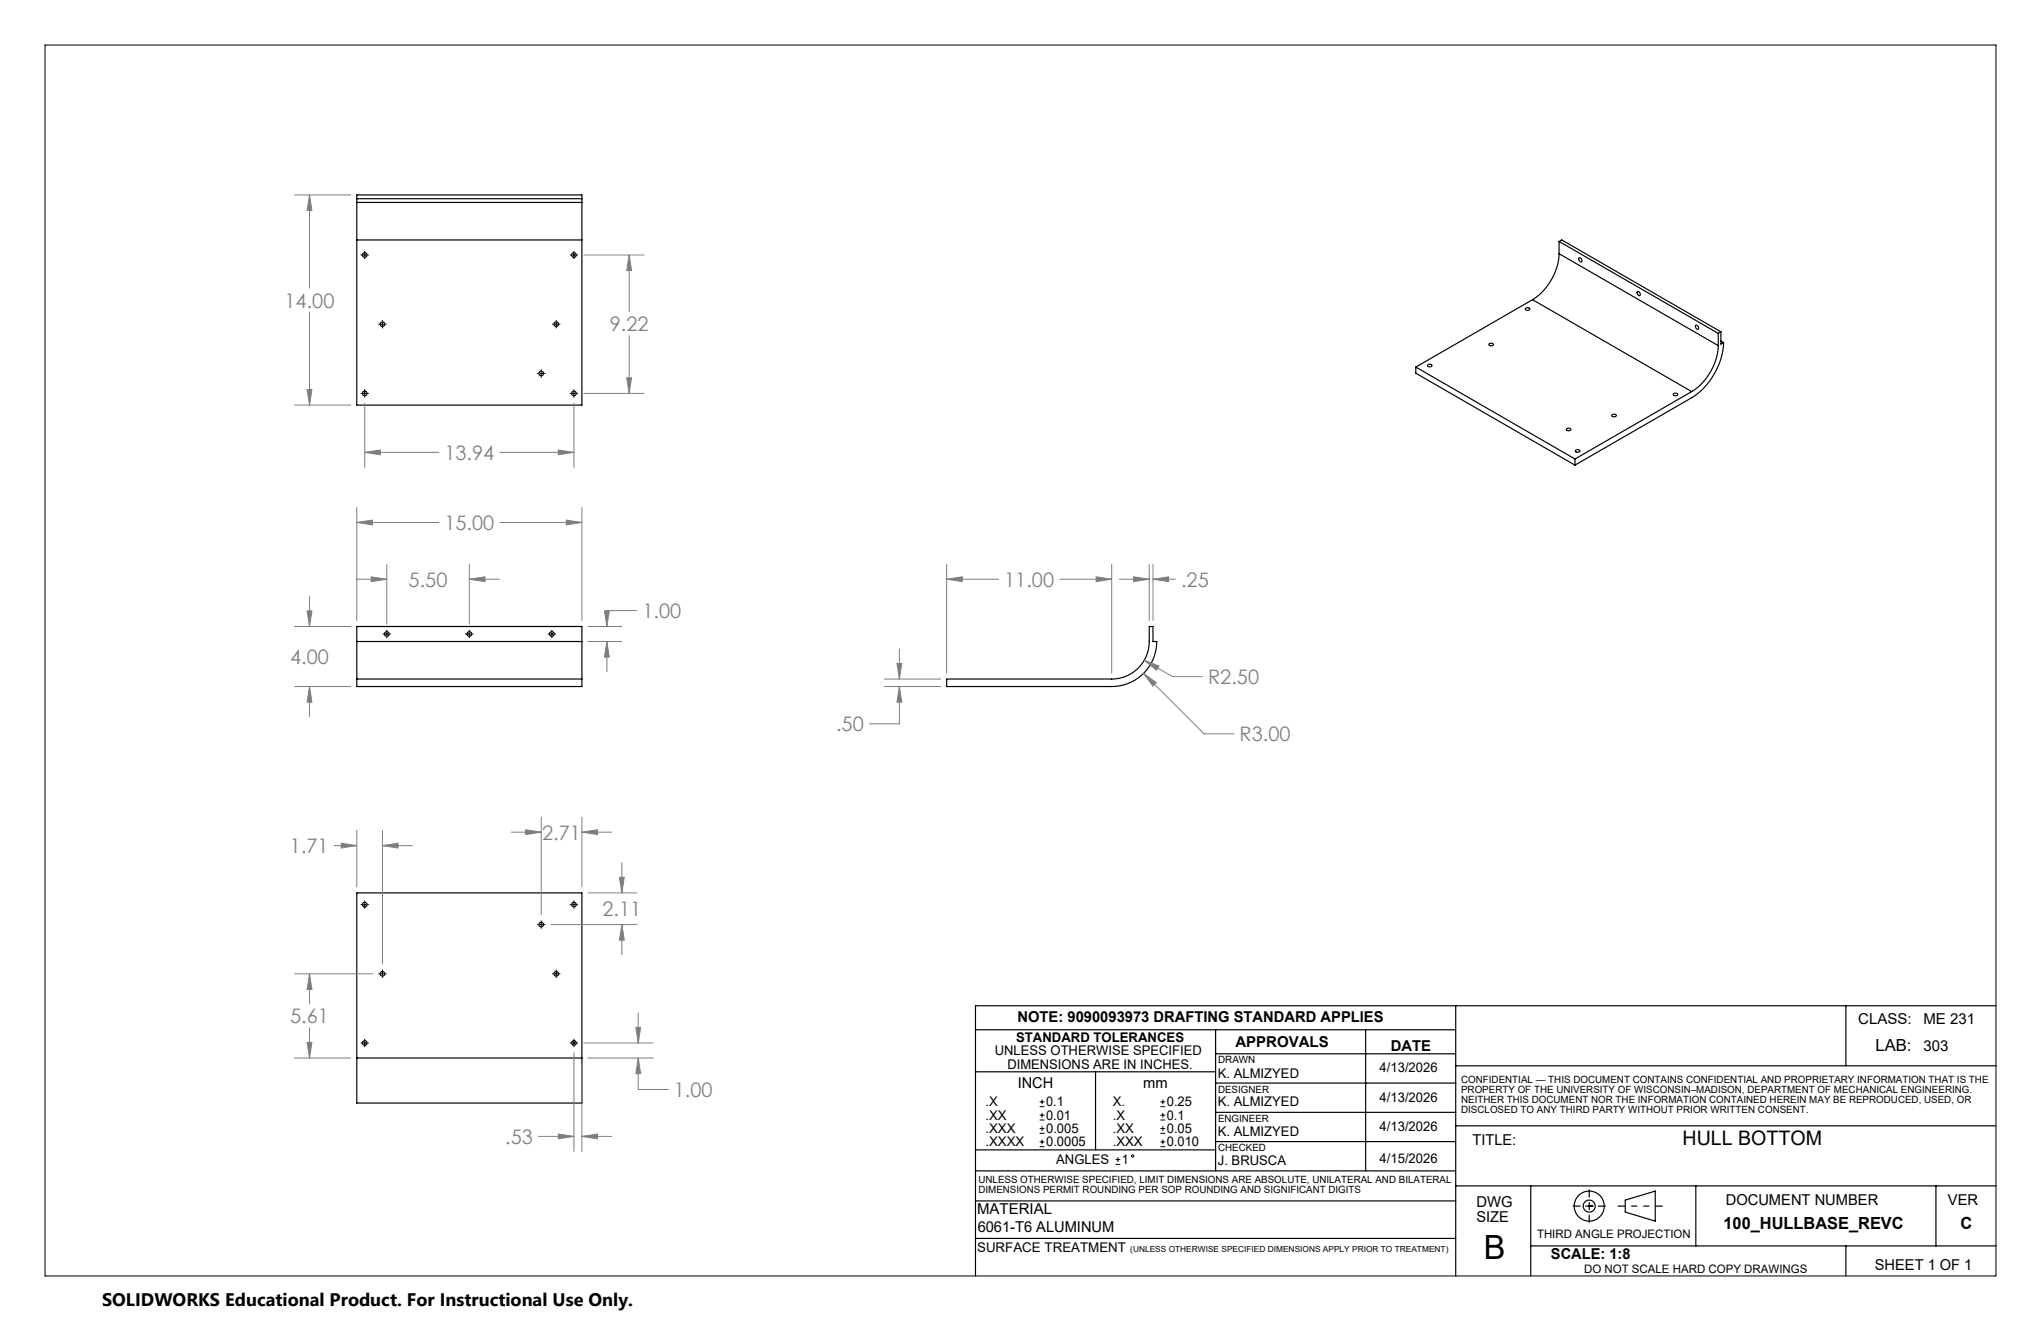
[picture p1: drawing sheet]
<svg xmlns="http://www.w3.org/2000/svg" width="432mm" height="279mm" viewBox="0 0 432 279" stroke-linecap="round" stroke-linejoin="round" font-family="sans-serif">
<g fill="none" stroke="#000" stroke-width=".25">
<path d="M75.5 42.8v8M75.5 42.8v-1.6h47.6v1.6M75.5 50.8v34.9h47.6v-34.9M75.5 42h47.6M75.5 42.8h47.6M75.5 50.8h47.6M123.1 42.8v8M329.8 53.7a12.4 12.4 0 0 1-5.6 9.7M329.8 53.7l33.7 19.4M329.8 51.1l.6-.4 33.7 19.5M329.8 51.1l33.7 19.4M329.8 51.1v2.6"/>
<path d="M334 54.6a.51 .51 0 0 1 .6 .2 .51 .51 0 0 1-.1 .6 .64 .64 0 0 1-.5-.8zM299.5 77.6l33.7 19.5M299.5 77.6v1.3l33.7 19.5M302 77.2a.48 .48 0 0 1 .6-.2 .48 .48 0 0 1 .3 .4 .48 .48 0 0 1-.5 .2 .48 .48 0 0 1-.4-.4zM315 72.7a.48 .48 0 0 1 .6-.1 .48 .48 0 0 1 .3 .4 .48 .48 0 0 1-.5 .2 .48 .48 0 0 1-.4-.5zM322.7 65.2a.48 .48 0 0 1 .6-.1 .48 .48 0 0 1 .3 .4 .48 .48 0 0 1-.5 .2 .48 .48 0 0 1-.4-.5zM324.2 63.4l-24.7 14.2M324.2 63.4l33.7 19.4M346.4 61.7a.51 .51 0 0 1 .5 .2 .51 .51 0 0 1 0 .6 .64 .64 0 0 1-.5-.8zM358.7 68.8a.51 .51 0 0 1 .6 .3 .51 .51 0 0 1-.1 .6 .64 .64 0 0 1-.5-.9zM363.5 73.1a12.4 12.4 0 0 1-5.6 9.7M363.5 70.5v2.6"/>
<path d="M364.1 70.2l-.6 .3M364.1 70.2v2.6l.5-.3M364.1 72.1l.5 .4M364.6 72.5a14.9 14.9 0 0 1-6.7 11.6l-24.7 14.3M331.4 90.7a.48 .48 0 0 1 .6-.2 .48 .48 0 0 1 .3 .5 .48 .48 0 0 1-.5 .1 .48 .48 0 0 1-.4-.4zM333.2 97.1v1.3M333.3 95.3a.48 .48 0 0 1 .6-.2 .48 .48 0 0 1 .3 .4 .48 .48 0 0 1-.5 .2 .48 .48 0 0 1-.4-.4zM341 87.7a.48 .48 0 0 1 .6-.1 .48 .48 0 0 1 .3 .4 .48 .48 0 0 1-.5 .2 .48 .48 0 0 1-.4-.5zM354 83.3a.48 .48 0 0 1 .6-.2 .48 .48 0 0 1 .3 .5 .48 .48 0 0 1-.5 .1 .48 .48 0 0 1-.4-.4zM357.9 82.8l-24.7 14.3M75.5 135.7v7.9M75.5 135.7v-3.2h47.6v3.2"/>
<path d="M75.5 135.7h47.6M123.1 135.7v7.9M75.5 143.6v1.6h47.6v-1.6M75.5 143.6h47.6M200.3 143.6h34.9a7.9 7.9 0 0 0 7.9-7.9v-3.2h.8v3.2h.8a9.5 9.5 0 0 1-9.5 9.5h-34.9zM206.4 217.8h101.6M257.2 217.8v29.8M288.9 217.8v29.8M308 212.7v57.2M390.5 212.7v12.7M422.3 212.7h-215.9v57.2M75.5 223.8v9.5h47.6v-9.5"/>
<path d="M75.5 223.8v-34.9h47.6v34.9M75.5 223.8h47.6M206.4 226.7h50.8M231.8 226.7v16.5M257.2 222.9h50.8M257.2 235.3h50.8M257.2 229.1h50.8M308 238.1h114.2M308 225.4h114.3M206.4 254h101.6M206.4 247.6h101.6M206.4 243.2h50.8"/>
<path d="M257.2 241.5h50.8M308 250.8h114.3M323.8 250.8v19.1M332.8 255.1h1.5M335.5 255.1h1.5M336.2 251.7v1.5M336.2 254.3v1.6M336.2 257v1.5M338.1 255.1h1.5M343.8 253.8l6.4-1.9v6.4l-6.4-1.9zM358.8 250.8v12.7M409.6 250.8v12.7"/>
<path d="M206.4 261.9h101.6M323.8 263.5h98.5M390.5 263.5v6.4"/>
<circle cx="77.2" cy="53.9" r=".49"/>
<circle cx="121.4" cy="53.9" r=".49"/>
<circle cx="80.9" cy="68.6" r=".49"/>
<circle cx="114.5" cy="79" r=".49"/>
<circle cx="117.7" cy="68.6" r=".49"/>
<circle cx="77.2" cy="83.2" r=".49"/>
<circle cx="121.4" cy="83.2" r=".49"/>
<circle cx="81.8" cy="134.1" r=".5"/>
<circle cx="99.3" cy="134.1" r=".5"/>
<circle cx="116.8" cy="134.1" r=".5"/>
<circle cx="77.2" cy="191.3" r=".49"/>
<circle cx="114.5" cy="195.6" r=".49"/>
<circle cx="121.4" cy="191.3" r=".49"/>
<circle cx="80.9" cy="206" r=".49"/>
<circle cx="117.7" cy="206" r=".49"/>
<circle cx="77.2" cy="220.6" r=".49"/>
<circle cx="121.4" cy="220.6" r=".49"/>
<circle cx="336.2" cy="255.1" r="1.27"/>
<circle cx="336.2" cy="255.1" r="3.2"/>
</g>
<g fill="none" stroke="#000" stroke-width=".21">
<path d="M9.5 9.5h412.8v260.4h-412.8zM76.4 53.9h.1M76.8 53.9h.7M77.2 53.1v.2M77.2 53.6v.6M77.2 54.6v.1M77.8 53.9h.2M120.6 53.9h.2M121.1 53.9h.6M121.4 53.1v.2M121.4 53.6v.6M121.4 54.6v.1"/>
<path d="M122.1 53.9h.1M80.1 68.6h.2M80.6 68.6h.6M80.9 67.8v.1M80.9 68.3v.6M80.9 69.2v.2M81.5 68.6h.2M113.7 79h.2M114.2 79h.6M114.5 78.2v.1M114.5 78.7v.6M114.5 79.6v.2"/>
<path d="M115.1 79h.2M116.9 68.6h.1M117.4 68.6h.6M117.7 67.8v.1M117.7 68.3v.6M117.7 69.2v.2M118.3 68.6h.2M76.4 83.2h.1M76.8 83.2h.7M77.2 82.4v.2M77.2 82.9v.6M77.2 83.8v.2"/>
<path d="M77.8 83.2h.2M120.6 83.2h.2M121.1 83.2h.6M121.4 82.4v.2M121.4 82.9v.6M121.4 83.8v.2M122.1 83.2h.1M81 134.1h.2M81.5 134.1h.7M81.8 133.3v.2M81.8 133.8v.6M81.8 134.7v.2"/>
<path d="M82.5 134.1h.1M98.5 134.1h.2M99 134.1h.6M99.3 133.3v.2M99.3 133.8v.6M99.3 134.7v.2M99.9 134.1h.2M115.9 134.1h.2M116.4 134.1h.7M116.8 133.3v.2M116.8 133.8v.6M116.8 134.7v.2"/>
<path d="M117.4 134.1h.2M76.4 191.3h.1M76.8 191.3h.7M77.2 190.5v.2M77.2 191v.6M77.2 192v.1M77.8 191.3h.2M113.7 195.6h.2M114.2 195.6h.6M114.5 194.7v.2M114.5 195.2v.7M114.5 196.2v.2"/>
<path d="M115.1 195.6h.2M120.6 191.3h.2M121.1 191.3h.6M121.4 190.5v.2M121.4 191v.6M121.4 192v.1M122.1 191.3h.1M77.2 219.8v.2M80.1 206h.2M80.6 206h.6M80.9 205.2v.1M80.9 205.7v.6"/>
<path d="M80.9 206.6v.2M81.5 206h.2M116.9 206h.1M117.4 206h.6M117.7 205.2v.1M117.7 205.7v.6M117.7 206.6v.2M118.3 206h.2M121.4 219.8v.2M76.4 220.6h.1M76.8 220.6h.7M77.2 220.3v.6"/>
<path d="M77.2 221.2v.2M77.8 220.6h.2M120.6 220.6h.2M121.1 220.6h.6M121.4 220.3v.6M121.4 221.2v.2M122.1 220.6h.1M220 234.1h1M220 233.1h1M220 236.9h1M220 235.9h1M220 239.7h1"/>
<path d="M220 238.7h1M220.5 232.6v1M220.5 235.4v1M220.5 238.2v1M245.5 234.1h1M245.5 233.1h1M245.5 236.9h1M245.5 235.9h1M245.5 239.7h1M245.5 238.7h1M246 232.6v1M246 235.4v1"/>
<path d="M246 238.2v1M220 242.5h1M220 241.5h1M220.5 241v1M236 246.3h1M236 245.3h1M236.5 244.8v1M245.5 242.5h1M245.5 241.5h1M246 241v1"/>
<circle cx="239.6" cy="244.5" r=".25"/>
</g>
<g fill="none" stroke="#808080" stroke-width=".21">
<path d="M62.3 41.2h11.9M65.5 41.2l.5 3.3h-1zM65.5 41.2v19.7M123.5 53.9h12.8M133.1 53.9l.5 3.3h-1zM133.1 53.9v12M65.5 66v19.7M132.6 79.9h1l-.5 3.3zM133.1 71v12.2M62.3 85.7h11.9M65 82.4h1l-.5 3.3zM77.2 95.7l3.3-.5v1z"/>
<path d="M77.2 85.3v13.6M77.2 95.7h15.6M105.7 95.7h15.7M118.1 95.2l3.3 .5-3.3 .5zM121.4 85.3v13.6M123.5 83.2h12.8M75.5 110.5l3.3-.5v1zM75.5 107.3v23.9M75.5 110.5h17.3M81.8 119.3v12.7M99.3 119.3v12.7M105.7 110.5h17.4"/>
<path d="M119.8 110l3.3 .5-3.3 .5zM123.1 107.3v23.9M200.3 119.3v23.1M235.2 119.3v23.1M243.1 119.3v11.9M243.9 119.3v11.9M62.3 132.5h11.9M65 129.2h1l-.5 3.3zM65.5 126.2v6.3M75.5 122.5h6.3M78.5 122l3.3 .5-3.3 .5zM99.3 122.5l3.3-.5v1z"/>
<path d="M99.3 122.5h6.3M124.4 132.5h7.2M124.4 135.7h7.2M127.9 129.2h1l-.5 3.3zM128.4 135.7l.5 3.3h-1zM128.4 135.7v6.3M134.7 129.1h-6.3v3.4M190.3 137.3v6.3M200.3 122.5l3.3-.5v1zM200.3 122.5h11M224.2 122.5h11M231.9 122l3.3 .5-3.3 .5z"/>
<path d="M236.8 122.5h6.3M239.8 122l3.3 .5-3.3 .5zM242.1 139.7l3.1 1.2-.5 .8zM242.1 139.7l6 3.4h6.3M243.9 122.5l3.3-.5v1zM243.9 122.5h4.8M62.3 145.2h11.9M65.5 145.2l.5 3.3h-1zM65.5 145.2v6.4M187.1 145.2h11.9M187.1 143.6h11.9M189.8 140.3h1l-.5 3.3z"/>
<path d="M190.3 145.2l.5 3.3h-1zM190.3 145.2v7.9h-6.4M241.9 142.4l2.7 2-.7 .7zM241.9 142.4l12.8 12.8h6.4M70.7 178.9h4.8M72.2 178.3l3.3 .6-3.3 .5zM75.5 175.7v11.9M80.9 178.9l3.3-.6v1.1zM80.9 175.7v28.2M80.9 178.9h6.4M108.2 176h6.3M111.2 175.5l3.3 .5-3.3 .5z"/>
<path d="M114.5 172.8v20.7M123.1 176l3.3-.5v1zM123.1 172.8v14.8M123.1 176h6.4M116.6 195.6h18.1M124.4 188.9h10.3M131.1 185.6h1l-.5 3.3zM131.6 195.6l.5 3.3h-1zM131.6 182.5v6.4M131.6 195.6v6.3M62.3 206h16.5M65.5 206l.5 3.3h-1z"/>
<path d="M65.5 206v6.4M65.5 217.4v6.4M134.5 217.3h1l-.5 3.3zM135 214.3v6.3M62.3 223.8h11.9M65 220.5h1l-.5 3.3zM118.1 239.9l3.3 .5-3.3 .5zM121.4 222.7v20.8M123.1 225v18.5M123.5 220.6h14.7M124.4 223.8h13.8M135 223.8l.5 3.3h-1z"/>
<path d="M135 223.8v6.6h6.4M113.9 240.4h7.5M123.1 240.4l3.3-.5v1zM123.1 240.4h6.4"/>
</g>
<path d="M342.3 255.1h9.5" fill="none" stroke="#000" stroke-width=".25" stroke-dasharray="6.3 1.3 1.3 1.3 1.3 1.3" stroke-dashoffset="4.8" stroke-linecap="butt"/>
<path d="M75.5 110.5l3.3-.5v1zM119.8 110l3.3 .5-3.3 .5zM65 129.2h1l-.5 3.3zM65.5 145.2l.5 3.3h-1zM128.4 135.7l.5 3.3h-1zM127.9 129.2h1l-.5 3.3zM99.3 122.5l3.3-.5v1zM78.5 122l3.3 .5-3.3 .5zM189.8 140.3h1l-.5 3.3zM190.3 145.2l.5 3.3h-1zM241.9 142.4l2 2.7 .7-.7zM242.1 139.7l2.6 2 .5-.8zM231.9 122l3.3 .5-3.3 .5zM200.3 122.5l3.3-.5v1zM239.8 122l3.3 .5-3.3 .5zM243.9 122.5l3.3-.5v1zM131.6 195.6l.5 3.3h-1zM131.1 185.6h1l-.5 3.3zM134.5 217.3h1l-.5 3.3zM135 223.8l.5 3.3h-1zM118.1 239.9l3.3 .5-3.3 .5zM123.1 240.4l3.3-.5v1zM80.9 178.9l3.3-.6v1.1zM72.2 178.3l3.3 .6-3.3 .5zM65.5 206l.5 3.3h-1zM65 220.5h1l-.5 3.3zM111.2 175.5l3.3 .5-3.3 .5zM123.1 176l3.3-.5v1zM65 82.4h1l-.5 3.3zM65.5 41.2l.5 3.3h-1zM132.6 79.9h1l-.5 3.3zM133.1 53.9l.5 3.3h-1zM118.1 95.2l3.3 .5-3.3 .5zM77.2 95.7l3.3-.5v1z" fill="#808080"/>
<text font-size="7.1" x="313.9" y="266.3">B</text>
<g font-size="4.2" fill="#808080">
<text x="60.2" y="65.1">14.00</text>
<text x="129" y="70.1">9.22</text>
<text x="94" y="97.3">13.94</text>
<text x="94" y="112.1">15.00</text>
<text x="86.5" y="124.1">5.50</text>
<text x="212.5" y="124.1">11.00</text>
<text x="249.9" y="124.1">.25</text>
<text x="135.9" y="130.7">1.00</text>
<text x="61.4" y="140.5">4.00</text>
<text x="255.6" y="144.7">R2.50</text>
<text x="176.9" y="154.7">.50</text>
<text x="262.2" y="156.8">R3.00</text>
<text x="114.7" y="177.6">2.71</text>
<text x="61.3" y="180.5">1.71</text>
<text x="127.5" y="193.7">2.11</text>
<text x="61.4" y="216.5">5.61</text>
<text x="142.6" y="232">1.00</text>
<text x="106.9" y="242">.53</text>
</g>
<text font-size="4.2" x="356" y="242.2">HULL BOTTOM</text>
<text font-size="3.8" x="21.6" y="276.3">SOLIDWORKS Educational Product. For Instructional Use Only.</text>
<g font-size="3.5">
<text x="396.8" y="222.2">LAB:</text>
<text x="364.6" y="260">100_HULLBASE_REVC</text>
<text x="414.8" y="260">C</text>
</g>
<g font-size="3.2">
<text x="215.3" y="216.2">NOTE: 9090093973 DRAFTING STANDARD APPLIES</text>
<text x="261.4" y="221.4">APPROVALS</text>
<text x="393.1" y="216.6">CLASS:</text>
<text x="406.9" y="216.6">ME 231</text>
<text x="294.2" y="222.2">DATE</text>
<text x="406.9" y="222.2">303</text>
<text x="215.3" y="230.2">INCH</text>
<text x="241.9" y="230.2">mm</text>
<text x="311.5" y="242.1">TITLE:</text>
<text x="206.7" y="256.8">MATERIAL</text>
<text x="312.3" y="255.3">DWG</text>
<text x="365.1" y="254.9">DOCUMENT NUMBER</text>
<text x="412.1" y="254.9">VER</text>
<text x="206.8" y="260.5">6061-T6 ALUMINUM</text>
<text x="312.3" y="258.5">SIZE</text>
<text x="328.1" y="266.3">SCALE: 1:8</text>
<text x="396.7" y="268.6">SHEET 1 OF 1</text>
</g>
<g font-size="2.8">
<text x="215" y="220.4">STANDARD TOLERANCES</text>
<text x="210.5" y="223.2">UNLESS OTHERWISE SPECIFIED</text>
<text x="213.1" y="226">DIMENSIONS ARE IN INCHES.</text>
<text x="257.6" y="228">K. ALMIZYED</text>
<text x="291.9" y="226.8">4/13/2026</text>
<text x="291.9" y="233">4/13/2026</text>
<text x="208.5" y="234">.X</text>
<text x="208.5" y="236.8">.XX</text>
<text x="208.5" y="239.6">.XXX</text>
<text x="221.3" y="234">0.1</text>
<text x="221.3" y="236.8">0.01</text>
<text x="221.3" y="239.6">0.005</text>
<text x="235.4" y="234">X.</text>
<text x="235.4" y="236.8">.X</text>
<text x="235.4" y="239.6">.XX</text>
<text x="246.9" y="234">0.25</text>
<text x="246.9" y="236.8">0.1</text>
<text x="246.9" y="239.6">0.05</text>
<text x="257.6" y="234">K. ALMIZYED</text>
<text x="291.9" y="239.2">4/13/2026</text>
<text x="208.5" y="242.5">.XXXX</text>
<text x="221.3" y="242.5">0.0005</text>
<text x="235.4" y="242.5">.XXX</text>
<text x="246.9" y="242.5">0.010</text>
<text x="257.6" y="240.4">K. ALMIZYED</text>
<text x="291.9" y="245.9">4/15/2026</text>
<text x="223.5" y="246.2">ANGLES</text>
<text x="237.4" y="246.2">1</text>
<text x="257.6" y="246.5">J. BRUSCA</text>
<text x="206.7" y="264.8">SURFACE TREATMENT</text>
</g>
<g font-size="2.5">
<text x="325.2" y="261.7">THIRD ANGLE PROJECTION</text>
<text x="335.1" y="269.3">DO NOT SCALE HARD COPY DRAWINGS</text>
</g>
<g font-size="2.1">
<text x="257.7" y="224.8">DRAWN</text>
<text x="257.7" y="231.1">DESIGNER</text>
<text x="309.1" y="229.1">CONFIDENTIAL — THIS DOCUMENT CONTAINS CONFIDENTIAL AND PROPRIETARY INFORMATION THAT IS THE</text>
<text x="309.1" y="231.2">PROPERTY OF THE UNIVERSITY OF WISCONSIN–MADISON, DEPARTMENT OF MECHANICAL ENGINEERING.</text>
<text x="309.1" y="233.3">NEITHER THIS DOCUMENT NOR THE INFORMATION CONTAINED HEREIN MAY BE REPRODUCED, USED, OR</text>
<text x="257.7" y="237.3">ENGINEER</text>
<text x="309.1" y="235.4">DISCLOSED TO ANY THIRD PARTY WITHOUT PRIOR WRITTEN CONSENT.</text>
<text x="257.7" y="243.4">CHECKED</text>
<text x="207" y="250.3">UNLESS OTHERWISE SPECIFIED, LIMIT DIMENSIONS ARE ABSOLUTE, UNILATERAL AND BILATERAL</text>
<text x="207" y="252.4">DIMENSIONS PERMIT ROUNDING PER SOP ROUNDING AND SIGNIFICANT DIGITS</text>
</g>
<text font-size="1.8" x="239.1" y="264.8">(UNLESS OTHERWISE SPECIFIED DIMENSIONS APPLY PRIOR TO TREATMENT)</text>
</svg>
